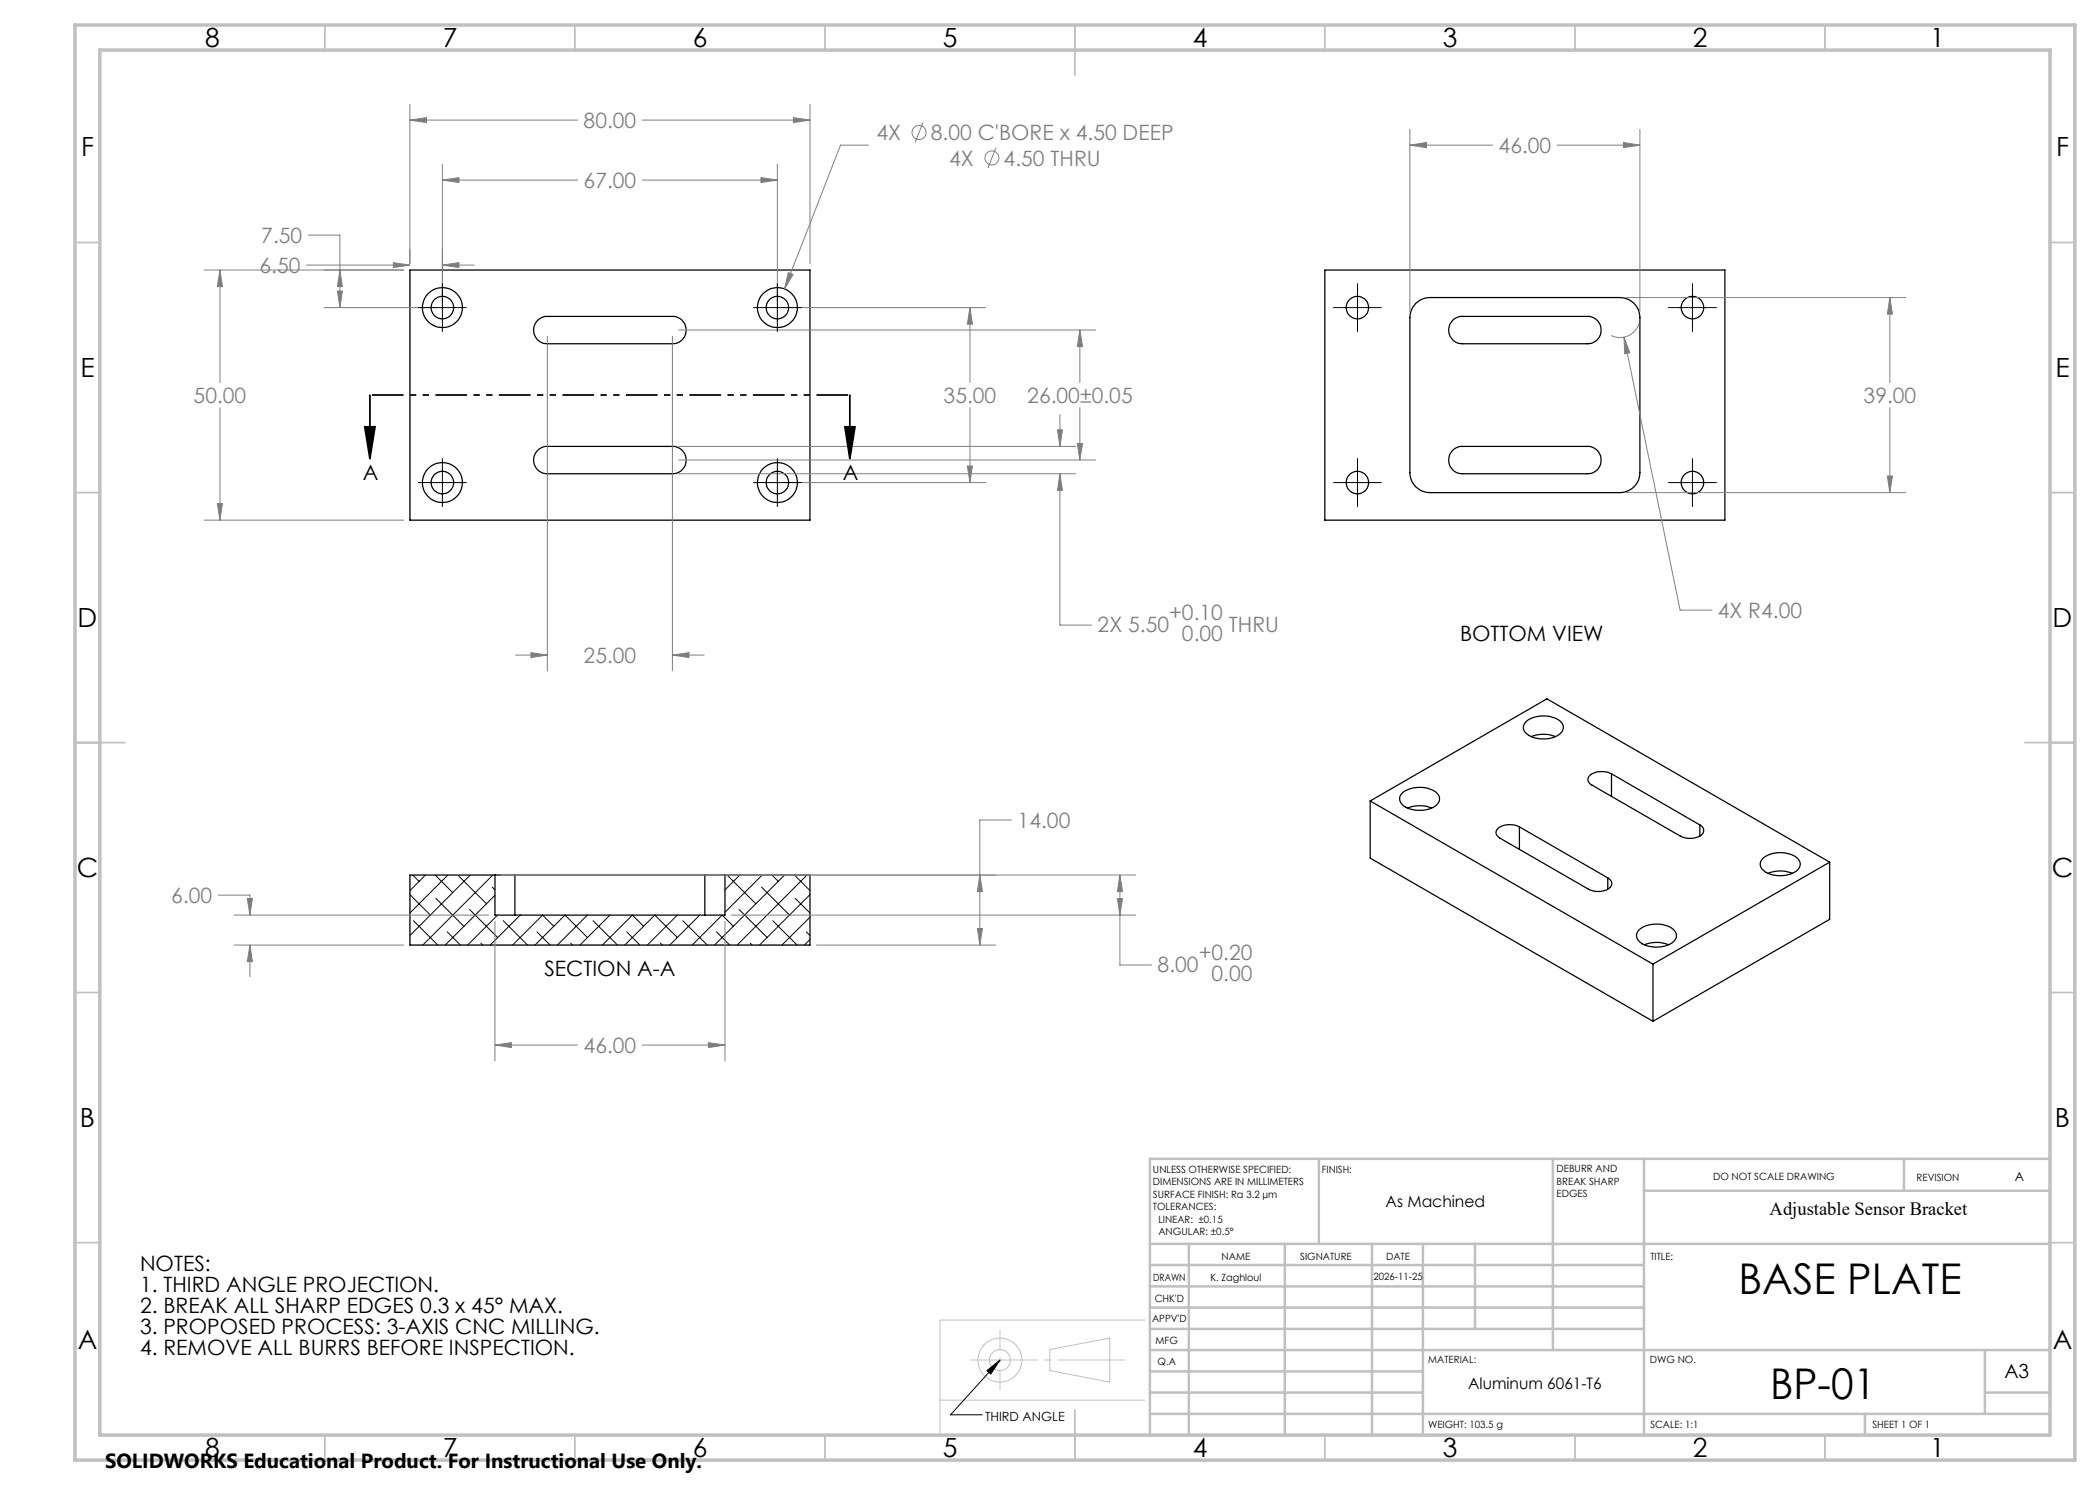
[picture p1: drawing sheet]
<svg xmlns="http://www.w3.org/2000/svg" width="420mm" height="297mm" viewBox="0 0 420 297" stroke-linecap="round" stroke-linejoin="round" font-family="sans-serif">
<g fill="none" stroke="#000" stroke-width=".25">
<path d="M82 54h80v50h-80zM265 54h80v50h-80zM107.5 64.1l.4-.3a2.37 2.37 0 0 1 1.6-.5h25a2.73 2.73 0 0 1 2.7 2.7 2.73 2.73 0 0 1-2.7 2.8h-25a2.75 2.75 0 0 1-2.6-1.7 2.75 2.75 0 0 1 .6-3zM283.1 60.7l1.3-.9 1.6-.3h38a4 4 0 0 1 4 4v31a4 4 0 0 1-4 4h-38a4 4 0 0 1-4-4v-31l.3-1.5zM290.5 64.1l.7-.5 .9-.3h25.4a2.73 2.73 0 0 1 2.7 2.7 2.73 2.73 0 0 1-2.7 2.8h-25a2.73 2.73 0 0 1-2.6-1.7 2.73 2.73 0 0 1 .6-3zM107.5 90.1l.4-.3a2.37 2.37 0 0 1 1.6-.5h25a2.73 2.73 0 0 1 2.7 2.7 2.73 2.73 0 0 1-2.7 2.8h-25a2.75 2.75 0 0 1-2.6-1.7 2.75 2.75 0 0 1 .6-3zM290.5 90.1l.7-.5 .9-.3h25.4a2.73 2.73 0 0 1 2.7 2.7 2.73 2.73 0 0 1-2.7 2.8h-25a2.73 2.73 0 0 1-2.6-1.7 2.73 2.73 0 0 1 .6-3zM280.4 158.7a5.7 5.7 0 0 1 7.1 0 1.66 1.66 0 0 1-.8 2.8 5.8 5.8 0 0 1-6.5-.8l-.2-.6-.1-.6zM305.2 144.4a5.7 5.7 0 0 1 7 .1 1.69 1.69 0 0 1-.8 2.7 5.8 5.8 0 0 1-6.4-.8l-.3-.9 .1-.6zM306.2 147.3a6.6 6.6 0 0 1 4.9 0M322.3 154.8a4.1 4.1 0 0 0-4.4 .4 1.12 1.12 0 0 0 .5 1.8l17.7 10.2a3.8 3.8 0 0 0 4.5-.6l.1-.5-.1-.5-.6-.6M322.3 154.8l17.7 10.2"/>
<path d="M322.3 154.8v4.5M99 175h4M99 175h-17v14h80v-14h-17M99 175v8h46v-8M103 175h38M103 175v8M141 175h4M141 175v8M274 160.2l56.6 32.6M274 160.2l35.4-20.4 56.5 32.6M274 160.2v11.4l56.6 32.7M281.5 161.6a6.7 6.7 0 0 1 4.8 0"/>
<path d="M303.9 165.4a4 4 0 0 0-4.4 .4 1.12 1.12 0 0 0 .5 1.8l17.7 10.2a3.8 3.8 0 0 0 4.5-.6l.1-.7-.2-.5-.5-.4M303.9 165.4l17.7 10.2M303.9 165.4v4.5M321.6 175.6v2.2M340 165v2.2M352.5 171.7a5.7 5.7 0 0 1 7.1 .1 1.69 1.69 0 0 1-.8 2.7 5.9 5.9 0 0 1-6.2-.5 1.47 1.47 0 0 1-.1-2.3zM353.6 174.7a6.6 6.6 0 0 1 4.9 0M365.9 172.4l-35.3 20.4M365.9 172.4v11.5l-35.3 20.4M327.8 186a5.7 5.7 0 0 1 7.1 .1 1.66 1.66 0 0 1-.9 2.7 6 6 0 0 1-6.2-.5 1.54 1.54 0 0 1 0-2.3zM328.9 188.9a6.7 6.7 0 0 1 4.8 0M330.6 192.8v11.5"/>
<circle cx="88.5" cy="61.5" r="2.25"/>
<circle cx="88.5" cy="61.5" r="4"/>
<circle cx="155.5" cy="61.5" r="4"/>
<circle cx="155.5" cy="61.5" r="2.26"/>
<circle cx="271.5" cy="61.5" r="2.26"/>
<circle cx="338.5" cy="61.5" r="2.25"/>
<circle cx="88.5" cy="96.5" r="2.25"/>
<circle cx="88.5" cy="96.5" r="4"/>
<circle cx="155.5" cy="96.5" r="4"/>
<circle cx="155.5" cy="96.5" r="2.26"/>
<circle cx="271.5" cy="96.5" r="2.26"/>
<circle cx="338.5" cy="96.5" r="2.25"/>
</g>
<g fill="none" stroke="#000" stroke-width=".2">
<path d="M82 178.9l4.1 4.1M82.5 175l1.3 1.3M85.1 175l-3.1 3.1M87 175l3.6 3.5M87.2 179.7l5.6 5.6M89.6 175l-7.6 7.6M91.7 175.2l5.6 5.6M94.1 175l-12.1 12.1M98.4 177.4l.6 .6M98.6 175l-14 14M99 179.1l-10 9.9M145.6 175.2l5.6 5.6"/>
<path d="M148 175l-3 3M152.3 177.4l5.6 5.6M152.4 175l-7.4 7.5M154.4 175l1.2 1.3M156.9 175l-14 14M158.9 175l3.1 3.1M159 179.7l3 2.9M161.4 175l-14 14M162 178.9l-10.1 10.1M82.7 184.1l4.9 4.9M89.4 186.4l2.7 2.6M93.9 181.9l5.6 5.6"/>
<path d="M96.2 188.6l.4 .4M99.5 183l-6 6M100.6 184.1l4.9 4.9M104 183h.1M104 183l-6 6M107.4 186.4l2.6 2.6M110.8 185.3l-2.3-2.3-6 6M114.1 188.6l.4 .4M117.5 187.5l-4.5-4.5-6 6M117.5 183l-6 6M118.6 184.1l4.9 4.9M122 183l-6 6"/>
<path d="M125.3 186.4l2.7 2.6M128.7 185.3l-2.2-2.3-6 6M132.1 188.6l.4 .4M135.5 187.5l-4.5-4.5-6 6M135.5 183l-6 6M136.6 184.1l4.9 4.9M139.9 183l-6 6M143.3 186.4l2.6 2.6M146.7 185.3l-2.3-2.3-6 6M147.8 181.9l5.6 5.6M150 188.6l.4 .4M154.6 184.1l4.8 4.9"/>
<path d="M161.3 186.4l.7 .7M162 183.4l-5.6 5.6M162 187.9l-1.1 1.1"/>
</g>
<path d="M82 20.8v31.9M82 24h33.5M128.4 24h33.6M158.7 23.5l3.3 .5-3.3 .5zM162 20.8v31.9" fill="none" stroke="#808080" stroke-width=".2"/>
<g fill="none" stroke="#c0c0c0" stroke-width=".2">
<path d="M210 269.9l12-2.3v8.8l-12-2.3zM229 264h-41v23M188 280h41"/>
<circle cx="200" cy="272" r="2.09"/>
<circle cx="200" cy="272" r="4.4"/>
</g>
<path d="M194 272h31" fill="none" stroke="#c0c0c0" stroke-width=".2" stroke-dasharray="15.2 1.3 1.3 1.3" stroke-dashoffset="1.6" stroke-linecap="butt"/>
<path d="M200 278v-12" fill="none" stroke="#c0c0c0" stroke-width=".2" stroke-dasharray="15.2 1.3 1.3 1.3" stroke-dashoffset="11.1" stroke-linecap="butt"/>
<g fill="none" stroke="#c0c0c0" stroke-width=".35">
<path d="M65 5v5M115 5v5M165 5v5M215 5v10M265 5v5M315 5v5M365 5v5M15 48.5h5M410 48.5h5M15 98.5h5M410 98.5h5M15 148.5h10"/>
<path d="M405 148.5h10M15 198.5h5M410 198.5h5M15 248.5h5M410 248.5h5M65 287v5M115 287v5M165 287v5M215 282v10M265 287v5M315 287v5M365 287v5"/>
</g>
<g fill="none" stroke="#c0c0c0" stroke-width=".5">
<path d="M263.8 231.8v17M310.6 231.8v38.2M328.8 231.8v55.2M328.8 238.2h81.2M380.8 231.8v6.4M410 231.8h-180v55.2M230 248.8h180M230 257.3h98.8M230 253h98.8M237.8 248.8v38.2M257 248.8v38.2M274.4 248.8v38.2"/>
<path d="M284.6 248.8v38.2M295 248.8v17M230 265.8h98.8M230 261.5h98.8M230 278.5h54.6M230 274.3h54.6M230 270h180M397 278.5h13M397 270v12.8M230 282.8h180M373 282.8v4.2"/>
</g>
<path d="M15 5h400v287h-400zM20 10h390v277h-390z" fill="none" stroke="#c0c0c0" stroke-width=".7"/>
<path d="M158.7 23.5l3.3 .5-3.3 .5z" fill="#808080"/>
<path d="M82 24l3.3-.5v1z" fill="none" stroke="#808080" stroke-width=".2"/>
<path d="M82 24l3.3-.5v1z" fill="#808080"/>
<path d="M40.8 54h39.9M44 54l.5 3.3h-1zM44 54v22.5M44 81.5v22.5M40.8 104h39.9" fill="none" stroke="#808080" stroke-width=".2"/>
<path d="M44 54l.5 3.3h-1z" fill="#808080"/>
<path d="M43.5 100.7h1l-.5 3.3z" fill="none" stroke="#808080" stroke-width=".2"/>
<path d="M43.5 100.7h1l-.5 3.3z" fill="#808080"/>
<path d="M88.5 36l3.3-.5v1zM88.5 32.8v27.5M88.5 36h27M128.4 36h27.1M155.5 32.8v27.5" fill="none" stroke="#808080" stroke-width=".2"/>
<path d="M88.5 36l3.3-.5v1z" fill="#808080"/>
<path d="M152.2 35.5l3.3 .5-3.3 .5z" fill="none" stroke="#808080" stroke-width=".2"/>
<path d="M152.2 35.5l3.3 .5-3.3 .5z" fill="#808080"/>
<path d="M156.7 61.5h40.5M194 61.5l.5 3.3h-1zM194 61.5v15M156.7 96.5h40.5M194 81.5v15" fill="none" stroke="#808080" stroke-width=".2"/>
<path d="M194 61.5l.5 3.3h-1z" fill="#808080"/>
<path d="M193.5 93.2h1l-.5 3.3z" fill="none" stroke="#808080" stroke-width=".2"/>
<path d="M193.5 93.2h1l-.5 3.3z" fill="#808080"/>
<path d="M61.3 53h20.7M78.7 52.5l3.3 .5-3.3 .5zM82 49.8v2.9M88.5 49.8v10.5M88.5 53h6.3" fill="none" stroke="#808080" stroke-width=".2"/>
<path d="M78.7 52.5l3.3 .5-3.3 .5z" fill="#808080"/>
<path d="M88.5 53l3.3-.5v1z" fill="none" stroke="#808080" stroke-width=".2"/>
<path d="M88.5 53l3.3-.5v1z" fill="#808080"/>
<path d="M61.6 47h6.4v14.5M64.8 54h15.9M68 54l.5 3.3h-1zM64.8 61.5h22.4" fill="none" stroke="#808080" stroke-width=".2"/>
<path d="M68 54l.5 3.3h-1z" fill="#808080"/>
<path d="M67.5 58.2h1l-.5 3.3z" fill="none" stroke="#808080" stroke-width=".2"/>
<path d="M67.5 58.2h1l-.5 3.3z" fill="#808080"/>
<path d="M135.7 66h83.4M216 66l.5 3.3h-1zM216 66v10.5M135.7 92h83.4M216 81.5v10.5" fill="none" stroke="#808080" stroke-width=".2"/>
<path d="M216 66l.5 3.3h-1z" fill="#808080"/>
<path d="M215.5 88.7h1l-.5 3.3z" fill="none" stroke="#808080" stroke-width=".2"/>
<path d="M215.5 88.7h1l-.5 3.3z" fill="#808080"/>
<path d="M109.5 67.3v66.9M134.5 67.3v66.9M103.1 131h6.4M106.2 130.5l3.3 .5-3.3 .5zM134.5 131h6.3" fill="none" stroke="#808080" stroke-width=".2"/>
<path d="M106.2 130.5l3.3 .5-3.3 .5z" fill="#808080"/>
<path d="M134.5 131l3.3-.5v1z" fill="none" stroke="#808080" stroke-width=".2"/>
<path d="M134.5 131l3.3-.5v1z" fill="#808080"/>
<path d="M135.7 89.3h79.5M135.7 94.8h79.5M211.5 86h1l-.5 3.3zM212 94.8v30.2h6.3M212 82.9v6.4" fill="none" stroke="#808080" stroke-width=".2"/>
<path d="M211.5 86h1l-.5 3.3z" fill="#808080"/>
<path d="M212 94.8l.5 3.3h-1z" fill="none" stroke="#808080" stroke-width=".2"/>
<path d="M212 94.8l.5 3.3h-1z" fill="#808080"/>
<g fill="none" stroke="#808080" stroke-width=".2">
<path d="M173.7 29h-5.6l-11.2 28.8M184.6 24.5l-1.6 4M199.2 29.6l-1.6 4M157.7 54.5l.9 .4-1.7 2.9z"/>
<circle cx="183.8" cy="26.5" r="1.4"/>
<circle cx="198.4" cy="31.6" r="1.41"/>
</g>
<path d="M157.7 54.5l.9 .4-1.7 2.9z" fill="#808080"/>
<path d="M74 79v12.7M170 79v12.7M73 85.4h2l-1 6.3zM169 85.4h2l-1 6.3z" fill="none" stroke="#000" stroke-width=".35"/>
<path d="M73 85.4h2l-1 6.3zM169 85.4h2l-1 6.3z" fill="#000"/>
<path d="M282 29l3.3-.5v1zM282 25.9v36.4M282 29h16.5M311.4 29h16.6M328 25.9v36.4" fill="none" stroke="#808080" stroke-width=".2"/>
<path d="M74 79h96" fill="none" stroke="#000" stroke-width=".35" stroke-dasharray="6.3 1.3 1.3 1.3 1.3 1.3" stroke-dashoffset="-.4" stroke-linecap="butt"/>
<path d="M88.5 56.7v9.6M155.5 56.7v9.6M83.7 61.5h9.6M150.7 61.5h9.6M83.7 96.5h9.6M88.5 91.7v9.6M150.7 96.5h9.6M155.5 91.7v9.6" fill="none" stroke="#000" stroke-width=".2"/>
<path d="M282 29l3.3-.5v1z" fill="#808080"/>
<path d="M324.7 28.5l3.3 .5-3.3 .5z" fill="none" stroke="#808080" stroke-width=".2"/>
<path d="M324.7 28.5l3.3 .5-3.3 .5z" fill="#808080"/>
<path d="M325.3 59.5h55.8M378 59.5l.5 3.3h-1zM378 59.5v17M325.3 98.5h55.8M378 81.5v17" fill="none" stroke="#808080" stroke-width=".2"/>
<path d="M378 59.5l.5 3.3h-1z" fill="#808080"/>
<path d="M377.5 95.2h1l-.5 3.3z" fill="none" stroke="#808080" stroke-width=".2"/>
<path d="M377.5 95.2h1l-.5 3.3z" fill="#808080"/>
<path d="M324.8 67.4l1.2 3.2-1.1 .2zM324.8 67.4l11.2 54.6h6.4M327.8 64.7a4 4 0 0 1-5.6 2.4" fill="none" stroke="#808080" stroke-width=".2"/>
<path d="M324.8 67.4l1.2 3.2-1.1 .2z" fill="#808080"/>
<path d="M100.3 175h98.8M202.3 164h-6.3v25M163.3 189h35.8M195.5 185.7h1l-.5 3.3z" fill="none" stroke="#808080" stroke-width=".2"/>
<path d="M271.5 56.7v9.6M338.5 56.7v9.6M266.7 61.5h9.6M333.7 61.5h9.6M266.7 96.5h9.6M271.5 91.7v9.6M333.7 96.5h9.6M338.5 91.7v9.6" fill="none" stroke="#000" stroke-width=".2"/>
<path d="M195.5 185.7h1l-.5 3.3z" fill="#808080"/>
<path d="M196 175l.5 3.3h-1z" fill="none" stroke="#808080" stroke-width=".2"/>
<path d="M196 175l.5 3.3h-1z" fill="#808080"/>
<path d="M43.6 179h6.4v4M46.8 189h33.9M46.8 183h50.9M50 189l.5 3.3h-1zM50 189v6.4" fill="none" stroke="#808080" stroke-width=".2"/>
<path d="M50 189l.5 3.3h-1z" fill="#808080"/>
<path d="M49.5 179.7h1l-.5 3.3z" fill="none" stroke="#808080" stroke-width=".2"/>
<path d="M49.5 179.7h1l-.5 3.3z" fill="#808080"/>
<path d="M100.3 175h126.9M223.5 179.7h1l-.5 3.3zM224 175v18h6.3M146.3 183h80.9" fill="none" stroke="#808080" stroke-width=".2"/>
<path d="M223.5 179.7h1l-.5 3.3z" fill="#808080"/>
<path d="M224 175l.5 3.3h-1z" fill="none" stroke="#808080" stroke-width=".2"/>
<path d="M224 175l.5 3.3h-1z" fill="#808080"/>
<path d="M99 184.3v27.9M145 184.3v27.9M99 209l3.3-.5v1zM99 209h16.5M128.4 209h16.6" fill="none" stroke="#808080" stroke-width=".2"/>
<path d="M99 209l3.3-.5v1z" fill="#808080"/>
<path d="M141.7 208.5l3.3 .5-3.3 .5z" fill="none" stroke="#808080" stroke-width=".2"/>
<path d="M141.7 208.5l3.3 .5-3.3 .5z" fill="#808080"/>
<path d="M197.4 274.1l2.6-2.1-1.8 2.8zM200 272l-9.9 11h6.4" fill="none" stroke="#000" stroke-width=".2"/>
<path d="M197.4 274.1l2.6-2.1-1.8 2.8z" fill="#000"/>
<g font-size="8.5">
<text x="347.7" y="258.8">BASE PLATE</text>
<text x="354" y="279.7">BP-01</text>
</g>
<g font-size="5.3">
<text x="41" y="9.5">8</text>
<text x="88.5" y="9.5">7</text>
<text x="138.5" y="9.5">6</text>
<text x="188.5" y="9.5">5</text>
<text x="238.5" y="9.5">4</text>
<text x="288.5" y="9.5">3</text>
<text x="338.5" y="9.5">2</text>
<text x="386" y="9.5">1</text>
<text x="16.2" y="31.2">F</text>
<text x="411.2" y="31.2">F</text>
<text x="16.1" y="75.5">E</text>
<text x="411.1" y="75.5">E</text>
<text x="15.5" y="125.5">D</text>
<text x="410.5" y="125.5">D</text>
<text x="15.4" y="175.5">C</text>
<text x="410.4" y="175.5">C</text>
<text x="16" y="225.5">B</text>
<text x="411" y="225.5">B</text>
<text x="15.5" y="269.7">A</text>
<text x="410.5" y="269.7">A</text>
<text x="41" y="291.5">8</text>
<text x="88.5" y="291.5">7</text>
<text x="138.5" y="291.5">6</text>
<text x="188.5" y="291.5">5</text>
<text x="238.5" y="291.5">4</text>
<text x="288.5" y="291.5">3</text>
<text x="338.5" y="291.5">2</text>
<text x="386" y="291.5">1</text>
</g>
<g font-size="4.2" fill="#808080">
<text x="116.7" y="25.6">80.00</text>
<text x="175.3" y="28">4X</text>
<text x="186.2" y="28">8.00 C'BORE x 4.50 DEEP</text>
<text x="189.8" y="33.1">4X</text>
<text x="200.7" y="33.1">4.50 THRU</text>
<text x="299.7" y="30.6">46.00</text>
<text x="116.7" y="37.6">67.00</text>
<text x="52.3" y="48.6">7.50</text>
<text x="51.9" y="54.6">6.50</text>
<text x="38.7" y="80.6">50.00</text>
<text x="188.7" y="80.6">35.00</text>
<text x="205.5" y="80.6">26.00±0.05</text>
<text x="372.7" y="80.6">39.00</text>
<text x="233.8" y="124.1">+0.10</text>
<text x="343.6" y="123.6">4X R4.00</text>
<text x="219.5" y="126.4">2X 5.50</text>
<text x="236.4" y="128.2">0.00</text>
<text x="245.8" y="126.4">THRU</text>
<text x="116.7" y="132.6">25.00</text>
<text x="203.5" y="165.6">14.00</text>
<text x="34.3" y="180.6">6.00</text>
<text x="231.5" y="194.4">8.00</text>
<text x="239.7" y="192.1">+0.20</text>
<text x="242.3" y="196.2">0.00</text>
<text x="116.7" y="210.6">46.00</text>
</g>
<g font-size="4.2">
<text x="72.5" y="96">A</text>
<text x="168.5" y="96">A</text>
<text x="292" y="128.3">BOTTOM VIEW</text>
<text x="108.9" y="195.2">SECTION A-A</text>
<text x="28" y="254.3">NOTES:</text>
<text x="28" y="258.4">1. THIRD ANGLE PROJECTION.</text>
<text x="28" y="262.6">2. BREAK ALL SHARP EDGES 0.3 x 45° MAX.</text>
<text x="28" y="266.8">3. PROPOSED PROCESS: 3-AXIS CNC MILLING.</text>
<text x="28" y="271">4. REMOVE ALL BURRS BEFORE INSPECTION.</text>
</g>
<text font-size="4.1" x="21" y="293.7">SOLIDWORKS Educational Product. For Instructional Use Only.</text>
<text font-size="3.9" x="400.9" y="275.5">A3</text>
<text font-size="3.7" x="353.9" y="242.9">Adjustable Sensor Bracket</text>
<g font-size="3.2">
<text x="277.1" y="241.4">As Machined</text>
<text x="293.6" y="277.9">Aluminum 6061-T6</text>
</g>
<g font-size="2.5">
<text x="402.9" y="236.1">A</text>
<text x="197" y="284.2">THIRD ANGLE</text>
</g>
<g font-size="2">
<text x="230.6" y="234.6">UNLESS OTHERWISE SPECIFIED:</text>
<text x="230.6" y="237.1">DIMENSIONS ARE IN MILLIMETERS</text>
<text x="230.6" y="239.6">SURFACE FINISH: Ra 3.2 µm</text>
<text x="264.4" y="234.6">FINISH:</text>
<text x="311.3" y="234.5">DEBURR AND</text>
<text x="311.3" y="237">BREAK SHARP</text>
<text x="311.3" y="239.5">EDGES</text>
<text x="342.6" y="236">DO NOT SCALE DRAWING</text>
<text x="383.3" y="236.2">REVISION</text>
<text x="230.6" y="242.1">TOLERANCES:</text>
<text x="231.7" y="244.6">LINEAR: ±0.15</text>
<text x="231.7" y="247.1">ANGULAR: ±0.5°</text>
<text x="244.3" y="252">NAME</text>
<text x="260" y="251.9">SIGNATURE</text>
<text x="277.2" y="251.9">DATE</text>
<text x="330.1" y="251.9">TITLE:</text>
<text x="230.6" y="256.1">DRAWN</text>
<text x="242.1" y="256.1">K. Zaghloul</text>
<text x="274.7" y="255.9">2026-11-25</text>
<text x="230.9" y="260.3">CHK'D</text>
<text x="230.4" y="264.4">APPV'D</text>
<text x="231.1" y="268.8">MFG</text>
<text x="231.5" y="273">Q.A</text>
<text x="285.6" y="272.5">MATERIAL:</text>
<text x="330" y="272.5">DWG NO.</text>
<text x="285.6" y="285.5">WEIGHT: 103.5 g</text>
<text x="330.1" y="285.6">SCALE: 1:1</text>
<text x="374.5" y="285.6">SHEET 1 OF 1</text>
</g>
</svg>
